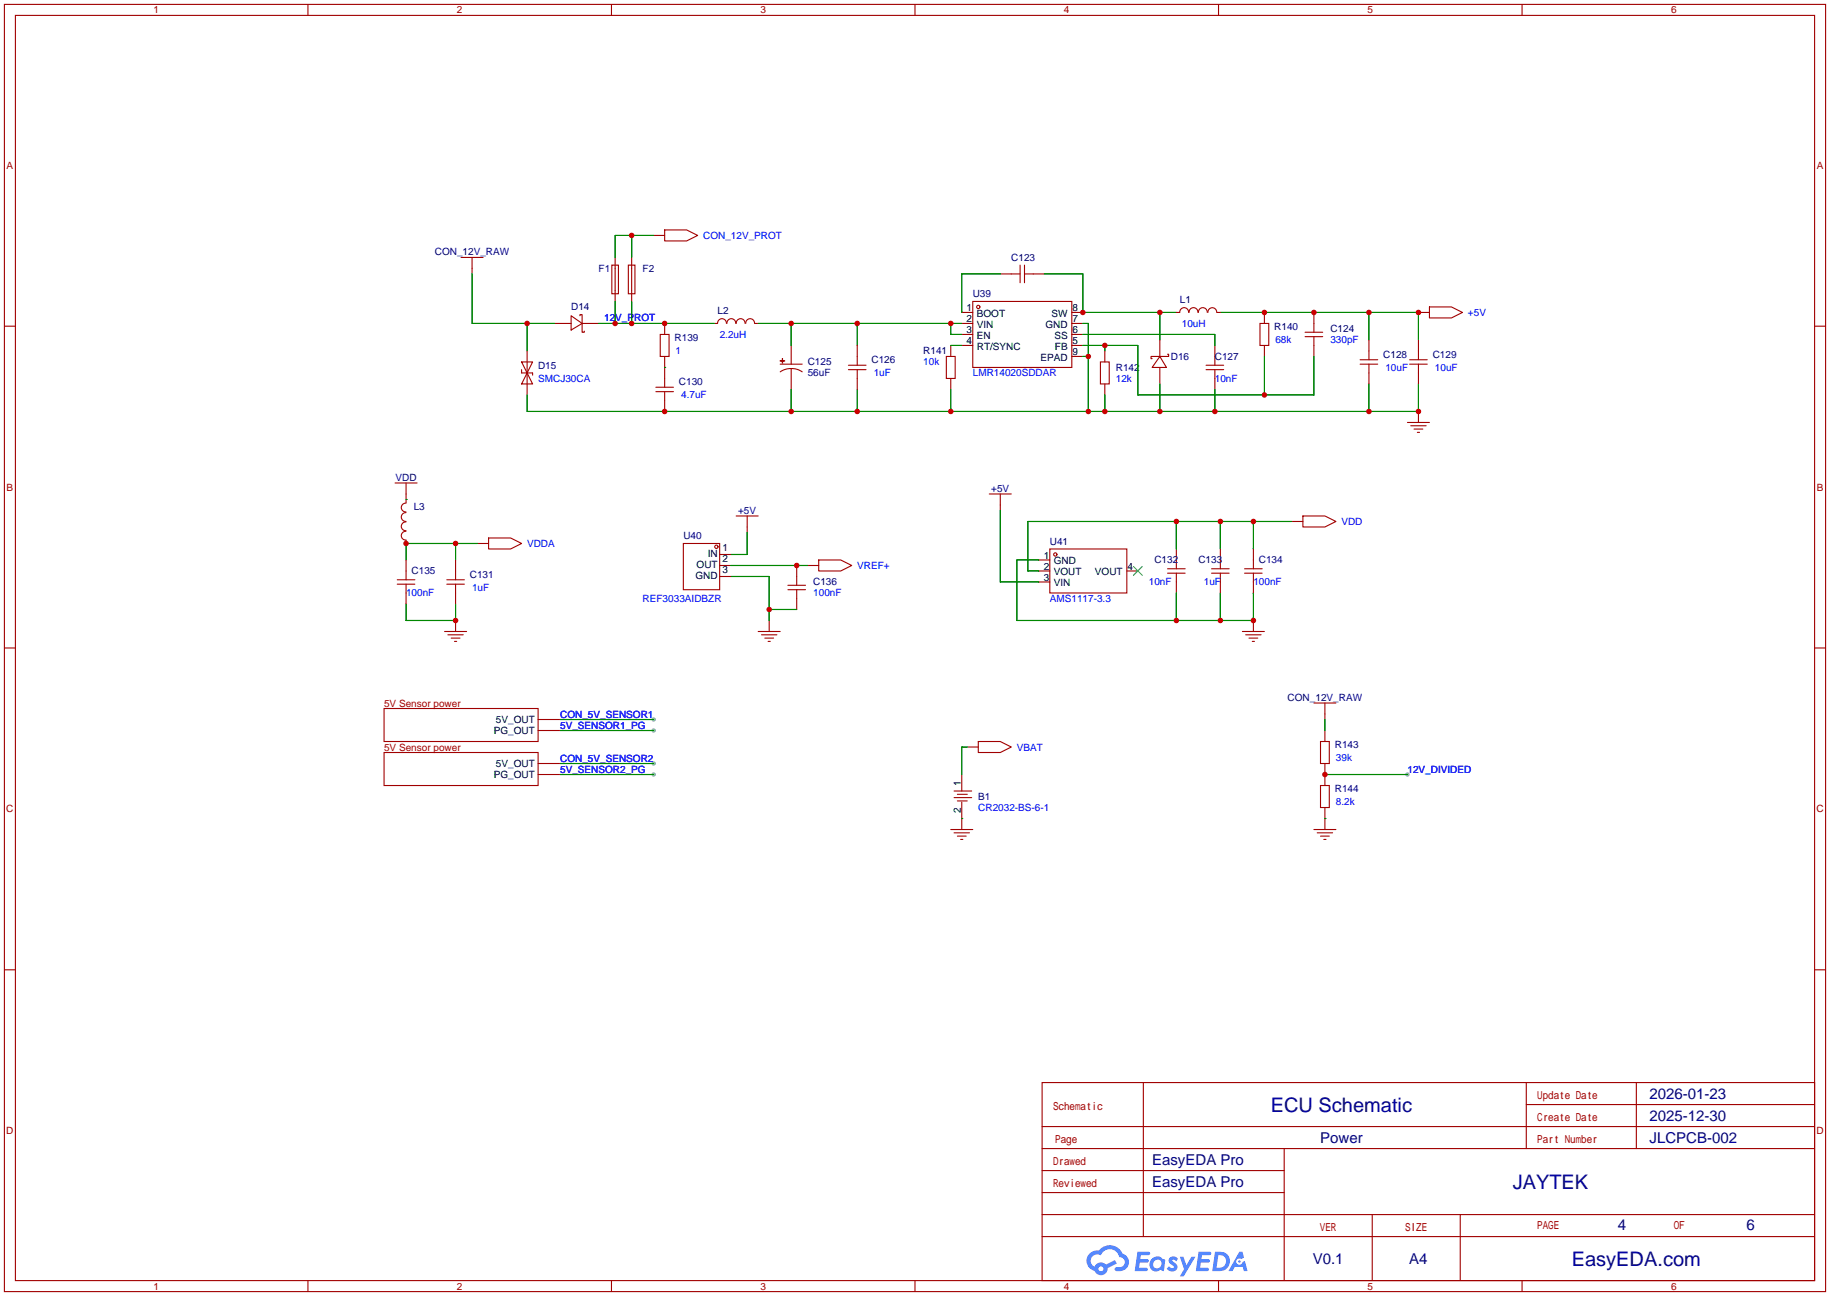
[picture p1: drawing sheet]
<svg xmlns="http://www.w3.org/2000/svg" width="422mm" height="299mm" viewBox="0 0 422 299" stroke-linecap="round" stroke-linejoin="round" font-family="sans-serif">
<g fill="#999">
<circle cx="324.9" cy="178.8" r=".51"/>
<circle cx="150.9" cy="178.8" r=".51"/>
<circle cx="150.9" cy="176.3" r=".51"/>
<circle cx="150.9" cy="168.7" r=".51"/>
<circle cx="150.9" cy="166.1" r=".51"/>
</g>
<g fill="none" stroke="#a10000" stroke-width=".25">
<path d="M1 1h420.4v297.2h-420.4zM3.6 3.6h415.2v292.1h-415.2zM71.1 1v2.6M141.1 1v2.6M211.2 1v2.6M281.3 1v2.6M351.3 1v2.6M1 75.3h2.6M418.8 75.3h2.6M1 149.6h2.6M418.8 149.6h2.6M1 223.9h2.6"/>
<path d="M418.8 223.9h2.6M240.5 249.9h178.3v45.8h-178.3zM263.9 249.9v35.6M352.3 249.9v15.3M352.3 255h66.5M377.7 249.9v15.3M240.5 270.3h55.9M240.5 265.2h178.3M240.5 275.3h55.9M240.5 260.1h178.3M296.4 265.2v30.5M71.1 295.7v2.5"/>
<path d="M141.1 295.7v2.5M211.2 295.7v2.5M240.5 285.5h178.3M240.5 280.4h178.3M281.3 295.7v2.5M316.7 280.4v15.3M337.1 280.4v15.3M351.3 295.7v2.5"/>
</g>
<g fill="#5487ff">
<path d="M270.1 290.3a1.3 1.3 0 0 1 1.8 .3l-.4 .6a.54 .54 0 0 0-.9-.2l.1 .2a1.28 1.28 0 0 1 .8 2 1.53 1.53 0 0 1-2.2-.3l.5-.6 .8 .5a.31 .31 0 0 0 .4-.3 .31 .31 0 0 0-.3-.3 1.12 1.12 0 0 1-.6-1.9z"/>
<path d="M272.3 290.2h.9l.6 1.9 1.2-1.9h.9l-2.7 4.5h-.9l1-1.7z"/>
<path d="M262.6 289h2.2a.46 .46 0 0 1 .5 .1 .46 .46 0 0 1 .1 .5l-.3 .2h-1.8l-.1 .9h1.6a.4 .4 0 0 1 .4 .4 .4 .4 0 0 1-.4 .4h-1.7l-.2 1.2h1.4a.46 .46 0 0 1 .5 .1 .46 .46 0 0 1 .1 .5l-.4 .2h-2.6z"/>
<path d="M276.7 289h2.2a.47 .47 0 0 1 .5 .1 .47 .47 0 0 1 .1 .5l-.3 .2h-1.8l-.1 .9h1.6a.4 .4 0 0 1 .4 .4 .4 .4 0 0 1-.4 .4h-1.7l-.2 1.2h1.4a.46 .46 0 0 1 .5 .1 .46 .46 0 0 1 .1 .5l-.3 .2h-2.7z"/>
<path d="M286.1 289h.7l.3 1.3-.6 .4a.75 .75 0 0 0-1.1 .3 .75 .75 0 0 0 .5 1 .75 .75 0 0 0 .9-.6l.5-.3 .7 2.4h-.9l-.2-1h-1.9l-.5 1h-1z"/>
<path d="M280.5 289l-.7 4.5h1.5a2.27 2.27 0 0 0 2.6-2.3 2.27 2.27 0 0 0-2.7-2.2zM281.2 289.8a1.5 1.5 0 0 1 1.8 1.5 1.5 1.5 0 0 1-1.9 1.4h-.3z"/>
<path d="M265.9 290.6a1.6 1.6 0 0 0-.3 2.3 1.6 1.6 0 0 0 2.3 .2l.8 .4 .3-2.5-.2-.3h-.5a1.58 1.58 0 0 0-2.4-.1zM266.5 291.1a.99 .99 0 0 1 1.6 .6 .99 .99 0 0 1-1.3 1.1 .98 .98 0 0 1-.3-1.7z"/>
<path d="M251.5 289.4a2.37 2.37 0 0 0 1.2 4 1.54 1.54 0 0 0 1.7 1 1.54 1.54 0 0 0 1.2-1.6l2.2-1.1-.5-.8-2 1.1a1.57 1.57 0 0 0-2.6 .4 1.5 1.5 0 0 1-.8-2.1 1.5 1.5 0 0 1 2.2-.5 2.23 2.23 0 0 1 2.3-1.4 2.23 2.23 0 0 1 2 1.8 1.16 1.16 0 0 1 1.2 1.1 1.16 1.16 0 0 1-1.1 1.3h-.7a.47 .47 0 0 0-.5 .3 .47 .47 0 0 0 .4 .6 2.14 2.14 0 0 0 2.7-1.4 2.14 2.14 0 0 0-1.3-2.7 3.2 3.2 0 0 0-5.5-.7l-1.1 .1zM253.5 292.9a.6 .6 0 0 1 1.2 0 .6 .6 0 0 1-1.2 0z"/>
<circle cx="286.1" cy="291.3" r=".28"/>
</g>
<g fill="none" stroke="#a10000" stroke-width=".25">
<path d="M106.4 59.4h5.1M109 59.4v3.8M142 59.4v10.2M145.8 59.4v10.2M150.9 54.4h2.5M153.4 53.1h5.1l2.5 1.3-2.5 1.2h-5.1zM128 74.7h3.8M131.8 72.9l2.6 1.8-2.6 1.5zM133.9 72.9v-.3h.5v2.1M134.4 74.7v2h.5v-.2M134.4 74.7h3.8M141.2 61.2h1.5v6.6h-1.5z"/>
<path d="M145 61.2h1.6v6.6h-1.6zM152.4 77.2h2v5.1h-2zM153.4 74.7v2.5M167.7 74.7a1.01 1.01 0 0 0-1.1-1.1 1.01 1.01 0 0 0-1 1.1h-.8M167.8 74.7a1.01 1.01 0 0 1 1-1.1 1.01 1.01 0 0 1 1 1.1M169.9 74.7a1.01 1.01 0 0 1 1.1-1.1 1.01 1.01 0 0 1 1 1.1M172.1 74.7a1.01 1.01 0 0 1 1-1.1 1.01 1.01 0 0 1 1.1 1.1M174.2 74.7h.8M182.6 79.8v4.3M197.9 79.8v4.5M219.5 79.8v2.5M222 74.7h2.5"/>
<path d="M222 72.1h2.5M222 77.2h2.5M222 79.8h2.5M224.5 69.6h22.9v15.2h-22.9zM230.9 63.2h4.6M235.5 61.2v4.1M236.5 63.2h4.5M236.5 61.2v4.1M247.4 74.7h2.5M247.4 72.1h2.5M247.4 77.2h2.5M247.4 79.8h2.5"/>
<path d="M267.7 78.5v3.8M274.3 72.1a1.01 1.01 0 0 0-1-1.1 1.01 1.01 0 0 0-1 1.1h-.8M274.5 72.1a1.01 1.01 0 0 1 1-1.1 1.01 1.01 0 0 1 1 1.1M276.6 72.1a1.01 1.01 0 0 1 1-1.1 1.01 1.01 0 0 1 1 1.1M278.8 72.1a1.01 1.01 0 0 1 1-1.1 1.01 1.01 0 0 1 1 1.1M280.4 79.8v4.5M280.9 72.1h.8M290.8 74.7h2.1v5.1h-2.1zM291.8 72.1v2.6M291.8 79.8v2.5M301.2 76.7h4.1M301.2 77.7h4.1"/>
<path d="M303.3 72.1v4.6M303.3 77.7v4.6M316 78.5v4.6M327.4 78.5v4.6M327.4 72.1h2.5M329.9 70.9h5.1l2.6 1.2-2.6 1.3h-5.1zM120.4 83.6h2.5l-1.2 2.5zM120.4 85.3v.8h2.5v.5M121.7 86.1l1.2 2.5h-2.5zM121.7 81v10.2M151.4 89.4h4M151.4 90.4h4"/>
<path d="M153.4 82.3v7.1M153.4 90.4v4.6M180.1 83.3h1zM180.1 84.1h5.1M180.6 82.8v1zM182.6 85.1l1.6 .2 1 .6M182.6 85.1l-1 .1-1.5 .7M182.6 85.1v4.8M195.8 84.3h4.1M195.8 85.3h4.1M197.9 85.3v4.6M218.4 82.3h2.1v5.1h-2.1z"/>
<path d="M219.5 87.4v2.5M247.4 82.3h2.5M254 83.6h2v5h-2zM255 81v2.6M255 88.6v2.6M267.7 82.3l1.5 2.5h-3.3zM267.7 82.3h-2v.5h.2M267.7 84.8v3.8M269.5 81.8h.2v.5h-2M278.4 84.3h4M278.4 85.3h4M280.4 85.3v4.6"/>
<path d="M313.9 84.1h4.1M313.9 83.1h4.1M316 84.1v4.5M324.9 97.5h5M325.4 84.1h4M325.4 83.1h4M325.6 98.3h3.6M326.4 99.1h2M327.2 99.8h.5M327.4 84.1v4.5M327.4 95v2.5M91.2 111.5h5.1"/>
<path d="M93.7 116.2a1.01 1.01 0 0 0-1.1 1 1.01 1.01 0 0 0 1.1 1M93.7 118.4a1.01 1.01 0 0 0-1.1 1 1.01 1.01 0 0 0 1.1 1M93.7 111.5v4.6M169.9 119.1h5.1M172.5 119.1v3.8M228.3 114h5.1M230.9 114v3.9M300.7 119.1h5.1l2.6 1.3-2.6 1.3h-5.1zM91.7 133.9h4.1M91.7 134.9h4.1M93.7 120.5a1.01 1.01 0 0 0-1.1 1 1.01 1.01 0 0 0 1.1 1M93.7 122.7a1.01 1.01 0 0 0-1.1 1 1.01 1.01 0 0 0 1.1 1v.8"/>
<path d="M93.7 129.3v4.6M93.7 134.9v4.5M103.1 133.9h4.1M103.1 134.9h4.1M105.2 129.3v4.6M105.2 134.9v4.5M110.2 125.5h2.6M112.8 124.2h5.1l2.5 1.3-2.5 1.2h-5.1zM157.7 125.5h8.4v10.6h-8.4zM166.1 130.6h2.6M166.1 128h2.6M166.1 133.1h2.6"/>
<path d="M181.9 135.1h4M181.9 136.1h4M183.9 130.6v4.5M183.9 136.1v4.6M186.4 130.6h2.6M189 129.3h5.1l2.5 1.3-2.5 1.2h-5.1zM239.8 129.3h2.5M239.8 131.8h2.5M239.8 134.4h2.5M242.3 126.7h17.8v10.2h-17.8zM260.1 131.8h2.5M269.5 131.3h4.1"/>
<path d="M269.5 132.3h4.1M271.5 126.7v4.6M271.5 132.3v4.6M279.7 131.3h4M279.7 132.3h4M281.7 126.7v4.6M281.7 132.3v4.6M287.3 131.3h4M287.3 132.3h4M289.3 126.7v4.6M289.3 132.3v4.6M298.2 120.4h2.5"/>
<path d="M102.6 145.8h5.1M103.4 146.6h3.5M104.1 147.3h2.1M104.9 148.1h.5M105.2 143.3v2.5M175 145.8h5.1M175.8 146.6h3.5M176.5 147.3h2.1M177.3 148.1h.5M177.5 143.3v2.5M286.8 145.8h5M287.5 146.6h3.6"/>
<path d="M288.3 147.3h2M289.1 148.1h.5M289.3 143.3v2.5M88.6 163.6h35.6v7.6h-35.6zM88.6 173.7h35.6v7.7h-35.6zM124.2 166.1h5.1M124.2 168.7h5.1M124.2 176.3h5.1M124.2 178.8h5.1M222 178.8v3.8M223.3 172.5h2.5M225.8 171.2h5.1l2.5 1.3-2.5 1.2h-5.1z"/>
<path d="M303.3 162.3h5.1M304.8 171.2h2v5.1h-2zM305.8 162.3v3.8M305.8 168.7v2.5M305.8 176.3v5.1M219.5 191.5h5M220.2 182.6h4.1M220.2 184.1h4.1M220.2 192.3h3.6M221 183.4h2.3M221 184.9h2.3M221 193h2"/>
<path d="M221.7 193.8h.5M222 185.2v6.3M303.3 191.5h5.1M304 192.3h3.6M304.8 181.4h2v5h-2zM304.8 193h2M305.6 193.8h.5M305.8 186.4v5.1"/>
<circle cx="225.8" cy="70.9" r=".38"/>
<circle cx="165.4" cy="126.2" r=".38"/>
<circle cx="243.6" cy="128" r=".38"/>
</g>
<path d="M261.6 130.8l2.1 2M263.7 130.8l-2.1 2" fill="none" stroke="#3c3" stroke-width=".25"/>
<g fill="none" stroke="#008700" stroke-width=".25">
<path d="M145.8 54.4v5M150.9 54.4h-8.9v5M109 63.2v11.5h19M121.7 74.7v6.3M138.2 74.7h26.6M142 69.6v5.1M145.8 69.6v5.1M175 74.7h47M182.6 74.7v5.1M197.9 74.7v5.1M219.5 79.8h2.5M219.5 74.7v2.5h2.5"/>
<path d="M230.9 63.2h-8.9v8.9M241 63.2h8.9v8.9h21.6M249.9 79.8h12.7v11.4h40.7v-8.9M249.9 77.2h30.5v2.6M249.9 74.7h1.3v20.3M255 79.8v1.2M267.7 72.1v6.4M281.7 72.1h45.7v6.4M316 72.1v6.4M153.4 84.8h.1M182.6 89.9v5.1M197.9 89.9v5.1"/>
<path d="M219.5 89.9v5.1M249.9 82.3h1.3M255 91.2v3.8M267.7 88.6v6.4M280.4 89.9v5.1M291.8 82.3v8.9M316 88.6v6.4M327.4 88.6v6.4h-205.7v-3.8M93.7 115.3h.1M230.9 117.9v16.5h8.9M93.7 139.4v3.9h11.5v-3.9M105.2 125.5v3.8"/>
<path d="M110.2 125.5h-16.5v3.8M168.7 133.1h8.8v10.2M168.7 130.6h17.7M172.5 122.9v5.1h-3.8M239.8 129.3h-5.1v14h54.6v-6.4M271.5 120.4v6.3M271.5 136.9v6.4M281.7 120.4v6.3M281.7 136.9v6.4M289.3 120.4v6.3M298.2 120.4h-61v11.4h2.6M177.5 140.7h6.4"/>
<path d="M129.3 178.8h21.6M129.3 176.3h21.6M129.3 168.7h21.6M129.3 166.1h21.6M223.3 172.5h-1.3v6.3M305.8 166.1v2.6M305.8 178.8h19.1M222 189h.1M305.8 189h.1"/>
</g>
<g fill="#c00">
<circle cx="303.3" cy="72.1" r=".63"/>
<circle cx="316" cy="72.1" r=".63"/>
<circle cx="327.4" cy="72.1" r=".63"/>
<circle cx="291.8" cy="72.1" r=".63"/>
<circle cx="305.8" cy="178.8" r=".63"/>
<circle cx="177.5" cy="140.7" r=".63"/>
<circle cx="105.2" cy="125.5" r=".63"/>
<circle cx="93.7" cy="125.5" r=".63"/>
<circle cx="105.2" cy="143.3" r=".63"/>
<circle cx="271.5" cy="120.4" r=".63"/>
<circle cx="281.7" cy="120.4" r=".63"/>
<circle cx="289.3" cy="120.4" r=".63"/>
<circle cx="271.5" cy="143.3" r=".63"/>
<circle cx="281.7" cy="143.3" r=".63"/>
<circle cx="289.3" cy="143.3" r=".63"/>
<circle cx="255" cy="79.8" r=".63"/>
<circle cx="291.8" cy="91.2" r=".63"/>
<circle cx="249.9" cy="72.1" r=".63"/>
<circle cx="267.7" cy="72.1" r=".63"/>
<circle cx="197.9" cy="74.7" r=".63"/>
<circle cx="182.6" cy="74.7" r=".63"/>
<circle cx="219.5" cy="74.7" r=".63"/>
<circle cx="183.9" cy="130.6" r=".63"/>
<circle cx="197.9" cy="95" r=".63"/>
<circle cx="219.5" cy="95" r=".63"/>
<circle cx="182.6" cy="95" r=".63"/>
<circle cx="153.4" cy="95" r=".63"/>
<circle cx="251.2" cy="95" r=".63"/>
<circle cx="255" cy="95" r=".63"/>
<circle cx="267.7" cy="95" r=".63"/>
<circle cx="251.2" cy="82.3" r=".63"/>
<circle cx="280.4" cy="95" r=".63"/>
<circle cx="316" cy="95" r=".63"/>
<circle cx="327.4" cy="95" r=".63"/>
<circle cx="121.7" cy="74.7" r=".63"/>
<circle cx="145.8" cy="74.7" r=".63"/>
<circle cx="153.4" cy="74.7" r=".63"/>
<circle cx="142" cy="74.7" r=".63"/>
<circle cx="145.8" cy="54.4" r=".63"/>
</g>
<g font-size="4.6" fill="#000080">
<text x="293.3" y="256.6">ECU Schematic</text>
<text x="349.2" y="274.4">JAYTEK</text>
<text x="362.8" y="292.2">EasyEDA.com</text>
</g>
<g font-size="3.5" fill="#000080">
<text x="380.7" y="253.7">2026-01-23</text>
<text x="304.7" y="263.8">Power</text>
<text x="380.7" y="258.8">2025-12-30</text>
<text x="380.7" y="263.8">JLCPCB-002</text>
<text x="265.9" y="268.9">EasyEDA Pro</text>
<text x="265.9" y="274">EasyEDA Pro</text>
<text x="373.4" y="283.9">4</text>
<text x="403.2" y="283.9">6</text>
<text x="303" y="291.8">V0.1</text>
<text x="325.3" y="291.8">A4</text>
</g>
<g font-size="2.5" fill="#a00000">
<text x="243.1" y="256.2">Schematic</text>
<text x="354.8" y="253.6">Update Date</text>
<text x="243.6" y="263.8">Page</text>
<text x="354.8" y="258.7">Create Date</text>
<text x="354.8" y="263.8">Part Number</text>
<text x="243.1" y="268.9">Drawed</text>
<text x="243.1" y="273.9">Reviewed</text>
<text x="304.7" y="284.1">VER</text>
<text x="324.4" y="284.1">SIZE</text>
<text x="354.8" y="283.8">PAGE</text>
<text x="386.3" y="283.8">OF</text>
</g>
<g font-size="2.3" fill="#a00000">
<text x="35.4" y="3.1">1</text>
<text x="105.5" y="3.1">2</text>
<text x="175.5" y="3.1">3</text>
<text x="245.6" y="3.1">4</text>
<text x="315.7" y="3.1">5</text>
<text x="385.7" y="3.1">6</text>
<text x="1.5" y="39">A</text>
<text x="419.3" y="39">A</text>
<text x="1.5" y="113.3">B</text>
<text x="419.3" y="113.3">B</text>
<text x="88.6" y="163.1">5V Sensor power</text>
<text x="88.6" y="173.3">5V Sensor power</text>
<text x="1.5" y="187.6">C</text>
<text x="419.3" y="187.6">C</text>
<text x="1.5" y="261.9">D</text>
<text x="419.3" y="261.9">D</text>
<text x="35.4" y="297.7">1</text>
<text x="105.5" y="297.7">2</text>
<text x="175.5" y="297.7">3</text>
<text x="245.6" y="297.7">4</text>
<text x="315.7" y="297.7">5</text>
<text x="385.7" y="297.7">6</text>
</g>
<g font-size="2.3" fill="#000080">
<text x="100.4" y="59">CON_12V_RAW</text>
<text x="138.2" y="62.8">F1</text>
<text x="148.3" y="62.8">F2</text>
<text x="233.4" y="60.2">C123</text>
<text x="131.8" y="71.6">D14</text>
<text x="224.5" y="68.6">U39</text>
<text x="272.3" y="70">L1</text>
<text x="165.6" y="72.5">L2</text>
<text x="294.1" y="76.2">R140</text>
<text x="307.1" y="76.8">C124</text>
<text x="155.7" y="78.8">R139</text>
<text x="201.2" y="83.8">C126</text>
<text x="213.1" y="81.8">R141</text>
<text x="270.3" y="83.1">D16</text>
<text x="280.4" y="83.1">C127</text>
<text x="319.3" y="82.6">C128</text>
<text x="330.7" y="82.6">C129</text>
<text x="124.2" y="85.1">D15</text>
<text x="156.7" y="89">C130</text>
<text x="186.4" y="86.8">56uF</text>
<text x="186.4" y="84.4">C125</text>
<text x="257.6" y="85.6">R142</text>
<text x="91.3" y="111">VDD</text>
<text x="228.8" y="113.6">+5V</text>
<text x="95.5" y="117.7">L3</text>
<text x="170.4" y="118.7">+5V</text>
<text x="157.7" y="124.5">U40</text>
<text x="242.3" y="125.7">U41</text>
<text x="266.4" y="130.1">C132</text>
<text x="276.6" y="130.1">C133</text>
<text x="290.6" y="130.1">C134</text>
<text x="95" y="132.6">C135</text>
<text x="108.5" y="133.4">C131</text>
<text x="187.7" y="135.1">C136</text>
<text x="297.2" y="161.8">CON_12V_RAW</text>
<text x="308.1" y="172.7">R143</text>
<text x="225.8" y="184.7">B1</text>
<text x="308.1" y="182.9">R144</text>
</g>
<g font-size="2.3" fill="#00f">
<text x="162.3" y="55.2">CON_12V_PROT</text>
<text x="139.4" y="74.2">12V_PROT</text>
<text x="166.1" y="78">2.2uH</text>
<text x="272.8" y="75.5">10uH</text>
<text x="338.8" y="72.9">+5V</text>
<text x="156" y="81.8">1</text>
<text x="294.4" y="79.3">68k</text>
<text x="307.1" y="79.3">330pF</text>
<text x="124.2" y="88.2">SMCJ30CA</text>
<text x="201.7" y="86.9">1uF</text>
<text x="213.1" y="84.4">10k</text>
<text x="224.5" y="86.8">LMR14020SDDAR</text>
<text x="257.6" y="88.2">12k</text>
<text x="280.4" y="88.2">10nF</text>
<text x="319.8" y="85.7">10uF</text>
<text x="331.2" y="85.7">10uF</text>
<text x="157.2" y="92">4.7uF</text>
<text x="309.6" y="121.2">VDD</text>
<text x="121.7" y="126.3">VDDA</text>
<text x="197.9" y="131.4">VREF+</text>
<text x="93.7" y="137.7">100nF</text>
<text x="109" y="136.5">1uF</text>
<text x="187.7" y="137.7">100nF</text>
<text x="265.2" y="135.2">10nF</text>
<text x="277.9" y="135.2">1uF</text>
<text x="289.3" y="135.2">100nF</text>
<text x="148.3" y="139">REF3033AIDBZR</text>
<text x="242.3" y="139">AMS1117-3.3</text>
<text x="129.3" y="165.7">CON_5V_SENSOR1</text>
<text x="129.3" y="168.2">5V_SENSOR1_PG</text>
<text x="234.7" y="173.3">VBAT</text>
<text x="129.3" y="178.4">5V_SENSOR2_PG</text>
<text x="129.3" y="175.8">CON_5V_SENSOR2</text>
<text x="308.4" y="175.8">39k</text>
<text x="324.9" y="178.4">12V_DIVIDED</text>
<text x="308.4" y="185.9">8.2k</text>
<text x="225.8" y="187.2">CR2032-BS-6-1</text>
</g>
<g font-size="2.3">
<text x="223.1" y="71.9">1</text>
<text x="247.5" y="71.9">8</text>
<text x="223.1" y="74.4">2</text>
<text x="223.1" y="77">3</text>
<text x="225.5" y="73.2">BOOT</text>
<text x="225.5" y="75.7">VIN</text>
<text x="241.3" y="75.7">GND</text>
<text x="242.7" y="73.2">SW</text>
<text x="247.5" y="77">6</text>
<text x="247.5" y="74.4">7</text>
<text x="223.1" y="79.5">4</text>
<text x="225.5" y="78.3">EN</text>
<text x="225.5" y="80.8">RT/SYNC</text>
<text x="240.2" y="83.3">EPAD</text>
<text x="243.4" y="78.3">SS</text>
<text x="243.5" y="80.8">FB</text>
<text x="247.5" y="79.5">5</text>
<text x="247.5" y="82.1">9</text>
<text x="160.8" y="131.1">OUT</text>
<text x="163.4" y="128.6">IN</text>
<text x="166.7" y="127.3">1</text>
<text x="166.7" y="129.8">2</text>
<text x="240.9" y="129.1">1</text>
<text x="240.9" y="131.6">2</text>
<text x="243.3" y="130.3">GND</text>
<text x="260.2" y="131.6">4</text>
<text x="160.5" y="133.6">GND</text>
<text x="166.7" y="132.4">3</text>
<text x="240.9" y="134.1">3</text>
<text x="243.3" y="132.9">VOUT</text>
<text x="243.3" y="135.4">VIN</text>
<text x="252.7" y="132.9">VOUT</text>
<text x="114.5" y="166.9">5V_OUT</text>
<text x="114" y="169.5">PG_OUT</text>
<text x="114" y="179.6">PG_OUT</text>
<text x="114.5" y="177.1">5V_OUT</text>
<text x="221.8" y="181.4" transform="rotate(-90 221.8 181.4)">1</text>
<text x="221.8" y="187.7" transform="rotate(-90 221.8 187.7)">2</text>
</g>
</svg>
